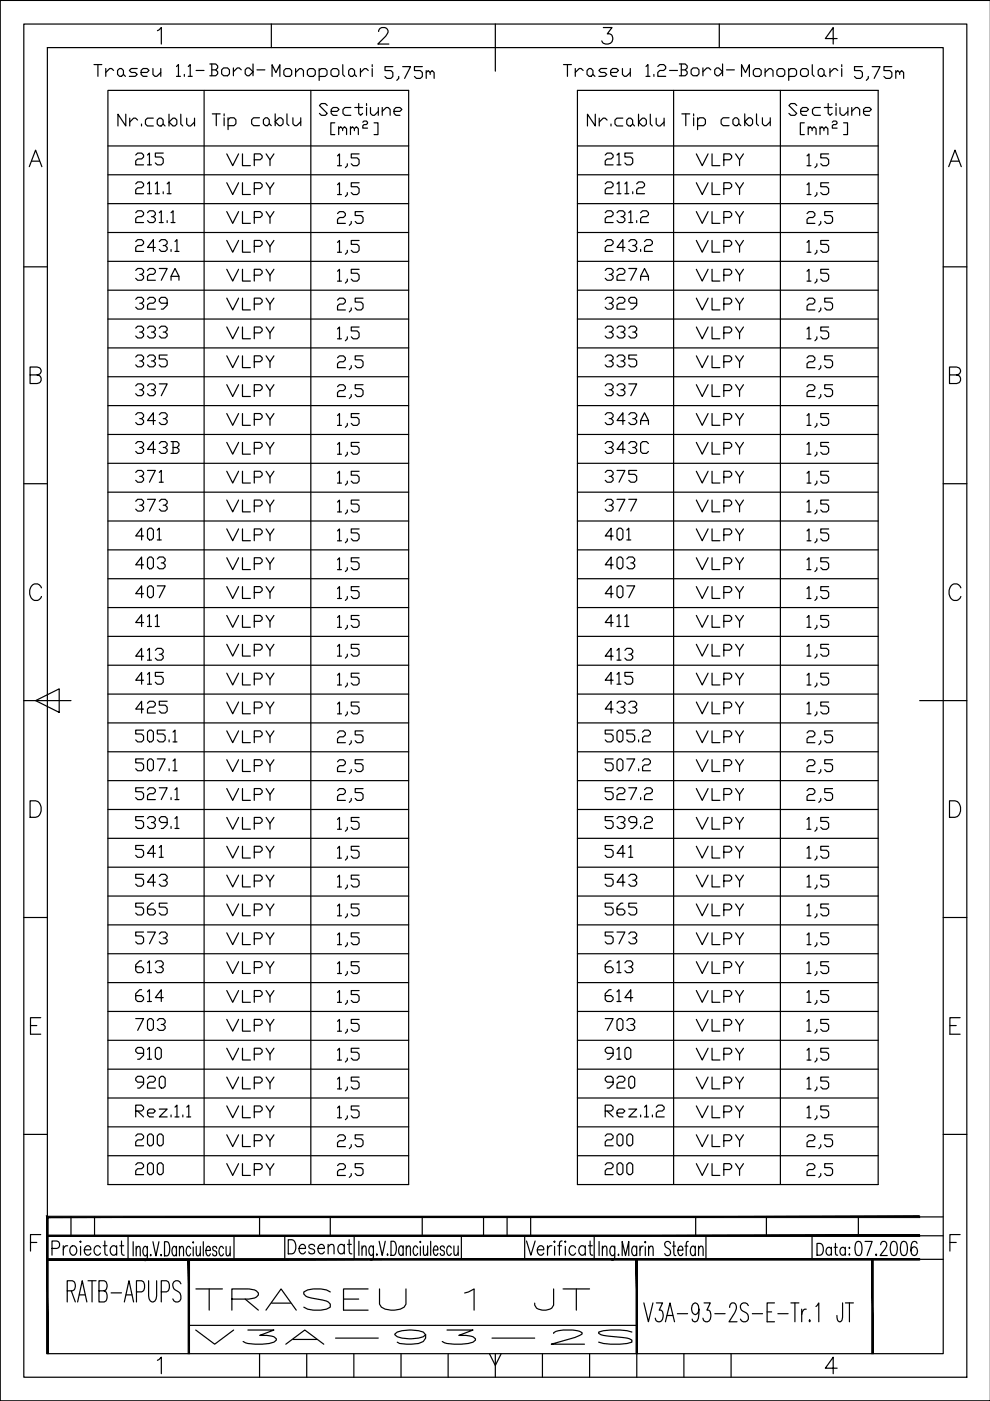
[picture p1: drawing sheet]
<svg xmlns="http://www.w3.org/2000/svg" width="210mm" height="297mm" viewBox="0 0 210 297" stroke-linecap="round" stroke-linejoin="round" font-family="sans-serif">
<!-- layer: 0 -->
<g fill="none" stroke="#000" stroke-width=".25">
<path d="M5 5.1h200v286.9h-200zM10 10.1h190v276.9h-190zM22.9 19.2h63.7v231.9h-63.7zM33.4 6.5l.8-.7v3.5M43.3 19.2v231.9M57.5 5.1v5M57.7 16.2v-2.5l.8 1.7 .8-1.7v2.5M60.6 14.5h.8l.4 .5v.8l-.4 .4h-.8l-.4-.4v-.8zM62.7 15.4l.8-.9h.4l.4 .5v1.2M62.7 14.5v1.7M65.2 15l.4-.5h.8l.4 .5v.8l-.4 .4h-.8l-.4-.4zM65.9 19.2v231.9"/>
<path d="M67.7 15l.4-.5h.8l.4 .5v.8l-.4 .4h-1.2M67.7 14.5v2.5M70.2 15l.4-.5h.8l.4 .5v.8l-.4 .4h-.8l-.4-.4zM72.7 13.7v2.1l.4 .4M74.3 14.5h.5l.4 .5v.8l-.4 .4h-.5l-.4-.4v-.8zM75.2 15.8l.4 .4M76.4 14.5v1.7M78.1 15l-.4-.5h-.4l-.9 .9M80.3 6.7a.89 .89 0 0 1 .6-.9h.7a.86 .86 0 0 1 .5 1.4l-2 2.1h2.3M105 5.1v10M122.4 19.2h63.8v231.9h-63.8zM127.9 5.8h1.9l-1 1.4a1.12 1.12 0 0 1 1.1 1.3 1.12 1.12 0 0 1-1.5 .8l-.5-.1-.3-.5"/>
<path d="M142.8 19.2v231.9M152.5 5.1v5M157.2 16.2v-2.5l.9 1.7 .8-1.7v2.5M160.1 14.5h.9l.4 .5v.8l-.4 .4h-.9l-.4-.4v-.8zM162.2 15.4l.9-.9h.4l.4 .5v1.2M162.2 14.5v1.7M164.7 15l.4-.5h.9l.4 .5v.8l-.4 .4h-.9l-.4-.4zM165.5 19.2v231.9M167.2 15l.4-.5h.9l.4 .5v.8l-.4 .4h-1.3M167.2 14.5v2.5M170.1 14.5h.9l.4 .5v.8l-.4 .4h-.9l-.4-.4v-.8zM172.2 13.7v2.1l.4 .4"/>
<path d="M173.5 15l.4-.5h.4l.4 .5v.8l-.4 .4h-.4l-.4-.4zM174.7 15.8l.4 .4M176 14.5v1.7M177.5 8.2h-2.5l1.7-2.4v3.5M177.6 15l-.4-.5h-.4l-.8 .9M210 .1h-209.9v296.9h209.9M6.2 35.3l1.3-3.5 1.4 3.5M6.7 34.2h1.7M22.9 30.9h63.7M22.9 37.1h63.7M28.8 39l.4-.4h.8l.4 .4v.4l-.4 .4h-.8l-.4 .4v.9h1.6M31.3 39l.4-.4v2.5"/>
<path d="M32.9 39l.5-.4v2.5M35.4 39l.5-.4v2.5M45 24.1h1.7M45.9 24.1v2.5M47.5 24.1v.5M47.5 25v1.6M48.4 25.4l.4-.4h.8l.4 .4v.8l-.4 .4h-1.2M48.4 25v2.5M55 25h-1.2l-.4 .4v.8l.4 .4h1.2M55.8 25.4l.5-.4h.4l.4 .4v.8l-.4 .4h-.4l-.5-.4zM57.1 26.2l.4 .4M58.3 25.8l.9-.8h.4l.4 .4v.8l-.4 .4h-.4z"/>
<path d="M58.3 24.1v2.5M60.8 24.1v2.1l.5 .4M62.1 25v1.2l.4 .4h.4l.9-.8M63.8 25v1.6M71.6 39.2l.4-.4v2.5M76.1 38.8h-1.6v.8h1.2l.4 .4v.8l-.4 .5h-.8l-.4-.5M122.4 30.9h63.8M122.4 37.1h63.8M144.6 24.1h1.6M145.4 24.1v2.5M147.1 24.1v.5M147.1 25v1.6"/>
<path d="M147.9 25.4l.4-.4h.9l.4 .4v.8l-.4 .4h-1.3M147.9 25v2.5M154.6 25h-1.3l-.4 .4v.8l.4 .4h1.3M155.4 25.4l.4-.4h.4l.5 .4v.8l-.5 .4h-.4l-.4-.4zM156.7 26.2l.4 .4M157.9 24.1v2.5M158.7 25h.5l.4 .4v.8l-.4 .4h-.5l-.8-.8zM160.4 24.1v2.1l.4 .4M161.6 25v1.2l.5 .4h.4l.8-.8M163.3 25v1.6M171.1 39.2l.4-.4v2.5M175.7 38.8h-1.7v.8h1.3l.4 .4v.8l-.4 .5h-.9l-.4-.5"/>
<path d="M201.1 35.3l1.4-3.5 1.3 3.5M201.7 34.2h1.6M5 56.6h5M22.9 43.2h63.7M22.9 49.3h63.7M22.9 55.4h63.7M31.3 41.1h.8M32.9 41.1h.9M34.6 40.7v.4M35.4 41.1h.9M71.6 57.5l.4-.4v2.5M71.6 41.3h.8"/>
<path d="M71.6 59.6h.8M73.6 40.8v.5l-.4 .4M73.6 59.2v.4l-.4 .4M76.1 57.1h-1.6v.8h1.2l.4 .5v.8l-.4 .4h-.8l-.4-.4M122.4 43.2h63.8M122.4 49.3h63.8M122.4 55.4h63.8M171.1 57.5l.4-.4v2.5M171.1 41.3h.8M171.1 59.6h.8M173.2 59.2v.4l-.4 .4M173.2 40.8v.5l-.4 .4"/>
<path d="M175.7 57.1h-1.7v.8h1.3l.4 .5v.8l-.4 .4h-.9l-.4-.4M200 56.6h5M6.4 79.5h1.5l.5-.2a.8 .8 0 0 0 0-1.3l-.5-.2h-1.5v3.5h1.5a.92 .92 0 0 0 .9-.9 .92 .92 0 0 0-.9-.9M22.9 61.5h63.7M22.9 67.6h63.7M22.9 73.8h63.7M22.9 79.9h63.7M122.4 61.5h63.8M122.4 67.6h63.8M122.4 73.8h63.8M122.4 79.9h63.8M201.3 79.5h1.5l.5-.2a.8 .8 0 0 0 0-1.3l-.5-.2h-1.5v3.5h1.5a.92 .92 0 0 0 .9-.9 .92 .92 0 0 0-.9-.9"/>
<path d="M22.9 86h63.7M22.9 92.1h63.7M22.9 98.2h63.7M71.6 94.2l.4-.4v2.5M71.6 96.3h.8M73.6 95.9v.4l-.4 .4M76.1 93.8h-1.6v.8h1.2l.4 .5v.8l-.4 .4h-.8l-.4-.4M122.4 86h63.8M122.4 92.1h63.8M122.4 98.2h63.8M171.1 94.2l.4-.4v2.5M171.1 96.3h.8"/>
<path d="M173.2 95.9v.4l-.4 .4M175.7 93.8h-1.7v.8h1.3l.4 .5v.8l-.4 .4h-.9l-.4-.4M5 102.6h5M22.9 104.3h63.7M22.9 110.5h63.7M22.9 116.6h63.7M71.6 112.6l.4-.5v2.6M71.6 114.7h.8M73.6 114.2v.5l-.4 .4M76.1 112.1h-1.6v.9h1.2l.4 .4v.8l-.4 .5h-.8l-.4-.5M122.4 104.3h63.8M122.4 110.5h63.8"/>
<path d="M122.4 116.6h63.8M171.1 112.6l.4-.5v2.6M171.1 114.7h.8M173.2 114.2v.5l-.4 .4M175.7 112.1h-1.7v.9h1.3l.4 .4v.8l-.4 .5h-.9l-.4-.5M200 102.6h5M8.8 124.6a1.29 1.29 0 0 0-1.5-.8 1.29 1.29 0 0 0-1 1.3 1.61 1.61 0 0 0 1.7 2.2l.6-.5 .2-.3M22.9 122.7h63.7M22.9 128.8h63.7M22.9 134.9h63.7M71.6 130.9l.4-.4v2.5M71.6 133h.8"/>
<path d="M73.6 132.6v.4l-.4 .4M76.1 130.5h-1.6v.8h1.2l.4 .4v.9l-.4 .4h-.8l-.4-.4M122.4 122.7h63.8M122.4 128.8h63.8M122.4 134.9h63.8M171.1 130.9l.4-.4v2.5M171.1 133h.8M173.2 132.6v.4l-.4 .4M175.7 130.5h-1.7v.8h1.3l.4 .4v.9l-.4 .4h-.9l-.4-.4M203.7 124.6a1.29 1.29 0 0 0-1.4-.8 1.29 1.29 0 0 0-1.1 1.3 1.61 1.61 0 0 0 1.7 2.2l.7-.5 .1-.3M5 148.5h10M7.5 148.5l5.1-2.5v5z"/>
<path d="M22.9 159.4h63.7M22.9 153.3h63.7M22.9 147.2h63.7M22.9 141h63.7M71.6 149.3l.4-.4v2.4M71.6 151.3h.8M73.6 150.9v.4l-.4 .5M76.1 148.9h-1.6v.8h1.2l.4 .4v.8l-.4 .4h-.8l-.4-.4M122.4 159.4h63.8M122.4 153.3h63.8M122.4 147.2h63.8M122.4 141h63.8"/>
<path d="M171.1 149.3l.4-.4v2.4M171.1 151.3h.8M173.2 150.9v.4l-.4 .5M175.7 148.9h-1.7v.8h1.3l.4 .4v.8l-.4 .4h-.9l-.4-.4M195 148.5h10M6.4 169.8h1.1a1.87 1.87 0 0 1 1.3 1.7 1.87 1.87 0 0 1-1.3 1.8h-1.1zM22.9 177.7h63.7M22.9 171.6h63.7M22.9 165.5h63.7M122.4 177.7h63.8M122.4 171.6h63.8M122.4 165.5h63.8"/>
<path d="M201.3 169.8h1.2a1.87 1.87 0 0 1 1.2 1.7 1.87 1.87 0 0 1-1.2 1.8h-1.2zM5 194.5h5M22.9 196.1h63.7M22.9 190h63.7M22.9 183.9h63.7M71.6 186l.4-.4v2.5M71.6 188.1h.8M73.6 187.6v.5l-.4 .4M76.1 185.6h-1.6v.8h1.2l.4 .4v.8l-.4 .5h-.8l-.4-.5M122.4 196.1h63.8M122.4 190h63.8M122.4 183.9h63.8"/>
<path d="M171.1 186l.4-.4v2.5M171.1 188.1h.8M173.2 187.6v.5l-.4 .4M175.7 185.6h-1.7v.8h1.3l.4 .4v.8l-.4 .5h-.9l-.4-.5M200 194.5h5M6.5 217.4h1.3M8.6 215.8h-2.1v3.5h2.1M22.9 214.4h63.7M22.9 208.3h63.7M22.9 202.2h63.7M71.6 204.3l.4-.4v2.5M71.6 206.4h.8"/>
<path d="M73.6 206v.4l-.4 .4M76.1 203.9h-1.6v.8h1.2l.4 .5v.8l-.4 .4h-.8l-.4-.4M122.4 214.4h63.8M122.4 208.3h63.8M122.4 202.2h63.8M171.1 204.3l.4-.4v2.5M171.1 206.4h.8M173.2 206v.4l-.4 .4M175.7 203.9h-1.7v.8h1.3l.4 .5v.8l-.4 .4h-.9l-.4-.4M201.4 217.4h1.3M203.6 215.8h-2.2v3.5h2.2M22.9 232.8h63.7"/>
<path d="M22.9 226.7h63.7M22.9 220.6h63.7M22.9 238.9h63.7M28.8 235.6h1.2l.4-.5v-.4l-.4-.4h-1.2v2.5M29.2 235.6l1.2 1.2M31.3 236h1.2l.4-.4-.4-.5h-.8l-.4 .5v.8l.4 .4h.8M33.8 235.1h1.6l-1.6 1.7h1.6M36.3 236.4v.4M37.1 234.7l.4-.4v2.5M37.1 236.8h.8M38.8 236.4v.4M39.6 234.7l.4-.4v2.5"/>
<path d="M39.6 236.8h.8M122.4 232.8h63.8M122.4 226.7h63.8M122.4 220.6h63.8M122.4 238.9h63.8M5 240.5h5M22.9 245h63.7M122.4 245h63.8M195 258h5M200 240.5h5M6.5 263.4h1.3M8.6 261.8h-2.1v3.5"/>
<path d="M195 262h5M195 267h5M201.4 263.4h1.3M203.6 261.8h-2.2v3.5M33.4 288.4l.8-.7v3.5M55 287v5M65 287v5M75 287v5M85 287v5M95 287v5M103.8 287l1.2 2.5 1.3-2.5M105 287v5"/>
<path d="M115 287v5M125 287v5M135 287v5M145 287v5M155 287v5M177.5 290.1h-2.5l1.7-2.4v3.5"/>
</g>
<!-- layer: INDICATOR -->
<g fill="none" stroke="#000" stroke-width=".25">
<path d="M15 258v4M20 258v4M55 258v4M70 258v4M89.5 258v4M102.5 258v4M107.5 258v4M112.5 258v4M147.5 258v4M162.5 258v4M182 258v4M11 264.7h1.1a.82 .82 0 0 0 .6-.8 .82 .82 0 0 0-.6-.8h-1.1v3"/>
<path d="M13.4 264.1v2M14.3 273.7h1.1a1.22 1.22 0 0 0 0-2.2h-1.1v4.5M14.3 264.1a.81 .81 0 0 0-.9 .9M15.1 273.7l.9 2.3M15.1 264.3a.64 .64 0 0 1 1.1 .2 1.01 1.01 0 0 1-.8 1.6 1.19 1.19 0 0 1-.3-1.8zM16.5 276l.9-4.5 1 4.5M16.8 274.5h1.3M17.1 263.1l.1 .2-.1 .1-.1-.1zM17.1 264.3v1.8M17.9 265h1.4a.67 .67 0 0 0-.5-.8 .67 .67 0 0 0-.8 .3 1.01 1.01 0 0 0 .8 1.6l.5-.4M18.7 271.5h1.7M19.5 271.5v4.5"/>
<path d="M21 273.7h1.1a1.22 1.22 0 0 0 0-2.2h-1.1v4.5h1.1a1.39 1.39 0 0 0 0-2.3M21.3 264.5a.67 .67 0 0 0-.6-.4 .67 .67 0 0 0-.7 .4 1.01 1.01 0 0 0 .8 1.6l.5-.4M21.9 264.1h.8M22.2 263.1v2.5l.1 .4 .5 .1M23.6 274.1h2.2M24.7 264.5a.67 .67 0 0 0-.6-.4 .67 .67 0 0 0-.6 .4 1.01 1.01 0 0 0 .8 1.6l.4-.4M24.7 264.1v2M25.4 264.1h.8M25.8 263.1v2.5l.1 .4 .4 .1M26.4 276l.9-4.5 1 4.5M26.7 274.5h1.3M27.1 262v5"/>
<path d="M28.2 263.3v3M28.9 264.8l.4-.5 .4 .1v1.9M28.9 264.3v2M28.9 273.9h1.1a1.39 1.39 0 0 0 0-2.4h-1.1v4.5M31.2 264.3v2.7l-.3 .3-.4-.2M31.2 264.7l-.3-.4-.4 .1a1.48 1.48 0 0 0 .2 1.9h.2l.3-.5M31.5 271.5v3.3l.4 1 .3 .2 .7-.2 .2-.4 .1-3.9M32 266v.3zM32.4 263.3l.7 3 .6-3M34.2 266v.3zM34.2 273.9h1.1a1.39 1.39 0 0 0 0-2.4h-1.1v4.5M34.9 263.3h.5a2.19 2.19 0 0 1 .4 2.5l-.4 .5h-.5z"/>
<path d="M37.4 264.7l-.3-.4-.4 .1a1.48 1.48 0 0 0 .2 1.9h.2l.3-.5M37.4 264.3v2M38 264.8l.4-.5 .4 .1 .1 1.9M38 264.3v2M38.4 272.2a.92 .92 0 0 0-1.4-.6 .92 .92 0 0 0-.2 1.4l.3 .5a1.53 1.53 0 0 1 1 2.3 .88 .88 0 0 1-1.5-.4M40.4 264.7l-.3-.4-.4 .1a1.48 1.48 0 0 0 .2 1.9h.2l.3-.5M41 263.3v.3zM41 264.4v1.9M41.6 264.3l.1 1.8 .4 .2 .4-.6M42.5 264.3v2M43.1 263.3v3M43.7 265.1h.9v-.3a.53 .53 0 0 0-.5-.5l-.2 .1a1.48 1.48 0 0 0 .2 1.9h.2l.3-.5"/>
<path d="M46 264.7l-.1-.3-.3-.1-.4 .1-.1 .3a.95 .95 0 0 0 .8 .7 .55 .55 0 0 1-.5 .9l-.2-.2-.1-.3M47.4 264.7l-.3-.4h-.3l-.4 .8 .1 .7 .3 .5h.3l.3-.5M47.9 264.3l.1 1.8 .4 .2 .4-.6M48.8 264.3v2M49.6 262.2v5M60.4 261.9v5M61.1 262.8h.8a1.78 1.78 0 0 1 .6 2.6l-.6 .4h-.8zM63.4 264.7h1.4a.66 .66 0 0 0-.5-.8 .66 .66 0 0 0-.8 .4 .99 .99 0 0 0 .8 1.5l.5-.4M66.7 264.3a.66 .66 0 0 0-.6-.5 .66 .66 0 0 0-.6 .5l.1 .3 .8 .2a.55 .55 0 0 1 .2 .9 .73 .73 0 0 1-1.1-.3M67.4 264.7h1.4a.67 .67 0 0 0-.5-.8 .67 .67 0 0 0-.8 .4 .99 .99 0 0 0 .8 1.5l.5-.4M69.6 264.4l.5-.6 .6 .2 .1 1.8M69.6 263.8v2"/>
<path d="M73 264.3a.66 .66 0 0 0-.6-.5 .66 .66 0 0 0-.7 .5 1 1 0 0 0 .8 1.5l.5-.4M73 263.8v2M73.7 263.8h.8M74 262.8v2.5l.1 .4 .5 .1M75.1 262v5M76.1 263.2v3M76.8 264.7l.4-.5 .4 .1v1.9M76.8 264.2v2M79.2 264.2l-.1 2.7-.3 .3-.4-.2M79.2 264.6l-.4-.4-.4 .1a1.48 1.48 0 0 0 .2 1.9h.2l.4-.5M79.9 265.9v.3zM80.4 263.2l.6 3 .7-3"/>
<path d="M82.2 265.9v.3zM82.9 263.2h.6a2.17 2.17 0 0 1 0 3h-.6zM85.5 264.6l-.3-.4h-.3a1.43 1.43 0 0 0 0 2h.3l.3-.5M85.5 264.2v2M86.1 264.7l.4-.5 .4 .1 .1 1.9M86.1 264.2v2M88.6 264.6l-.4-.4-.4 .1a1.48 1.48 0 0 0 .2 1.9h.2l.4-.5M89.1 263.2v.3zM89.1 264.3v1.9M89.8 264.2l.1 1.8 .4 .2 .4-.6M90.7 264.2v2M91.3 263.2v3"/>
<path d="M91.9 265h.9v-.3a.53 .53 0 0 0-.5-.5 1.43 1.43 0 0 0 0 2h.2l.3-.5M94.2 264.6l-.1-.3-.2-.1-.5 .1-.1 .3a.98 .98 0 0 0 .8 .7 .55 .55 0 0 1-.4 .9l-.3-.2-.1-.3M95.7 264.6l-.3-.4-.4 .1a1.48 1.48 0 0 0 .1 1.9h.3l.3-.5M96.2 264.2l.1 1.8 .4 .2 .4-.6M97.1 264.2v2M97.8 262v5M111.2 262v5M111.6 263.1l1 3 .9-3M113.9 265h1.4a.67 .67 0 0 0-.4-.8 .67 .67 0 0 0-.9 .3 1.01 1.01 0 0 0 .8 1.6l.5-.4M116.1 264.1v2M117 264.1a.81 .81 0 0 0-.9 .9M117.6 263.1v.3l-.1-.1z"/>
<path d="M117.6 264.3v1.8M118.3 264.1h.8M119.2 263.1l-.5 .2-.1 .4v2.4M119.9 263.1v.3l-.1-.1zM119.9 264.3v1.8M122 264.5a.67 .67 0 0 0-.6-.4 .67 .67 0 0 0-.6 .4 1.01 1.01 0 0 0 .8 1.6l.4-.4M124.1 264.5a.67 .67 0 0 0-.6-.4 .67 .67 0 0 0-.7 .4 1.01 1.01 0 0 0 .8 1.6l.5-.4M124.1 264.1v2M124.8 264.1h.8M125.1 263.1v2.5l.1 .4 .5 .1M126 262v5M127 263.2v3"/>
<path d="M127.7 264.8l.5-.6 .4 .2 .1 1.8M127.7 264.2v2M130.3 264.2v2.7l-.3 .3-.4-.1M130.3 264.6l-.3-.4h-.3a1.35 1.35 0 0 0 0 2h.3l.3-.4M131.1 265.9v.3zM131.9 266.2v-3l.7 3 .7-3v3M135 264.6l-.4-.4h-.2a1.33 1.33 0 0 0 0 2h.2l.4-.4M135 264.2v2M135.7 264.2v2M136.4 264.2l-.4 .2-.3 .7M136.5 276.2l1 4 .9-4M136.8 263.2v.3z"/>
<path d="M136.8 264.4v1.8M137.5 264.8l.5-.6 .4 .2 .1 1.8M137.5 264.2v2M139.2 276.2h1.3l-.7 1.6h.3a1.57 1.57 0 0 1-.2 2.4 .77 .77 0 0 1-1-.7M141.4 278.9h1.3M142.2 263.6a.67 .67 0 0 0-1.1-.2 .67 .67 0 0 0 .2 1.1 1.08 1.08 0 0 1 .9 1.3 .65 .65 0 0 1-.6 .4 .65 .65 0 0 1-.7-.4M142.6 264.2h.6M142.9 263.2v2.4v.5l.4 .1M143.6 278.5h2.2M143.7 265.1h1.1v-.3a.56 .56 0 0 0-.6-.6 1.33 1.33 0 0 0 0 2h.2l.4-.4M145.2 264.2h.6M145.9 263.2l-.3 .2-.1 .4v2.4"/>
<path d="M147.4 264.6l-.3-.4h-.3a1.35 1.35 0 0 0 0 2h.3l.3-.4M147.4 264.2v2M148.1 264.8l.4-.6 .5 .2 .1 1.8M148.1 264.2v2M148.2 277.6l-.1 .5-.3 .4-.3 .2a1.33 1.33 0 0 1-.9-1.2 1.33 1.33 0 0 1 .9-1.3l.3 .2a4.2 4.2 0 0 1 0 3.7l-.6 .1-.3-.1-.2-.4M149.3 276.2h1.3l-.7 1.6h.3a1.58 1.58 0 0 1-.2 2.4 .78 .78 0 0 1-1-.7M149.7 262v5M151.6 278.5h2.1M154.7 277.2l.2-.8 .3-.2h.5a1.43 1.43 0 0 1 .1 2.1l-1.2 1.9h1.7M158.7 276.8a.91 .91 0 0 0-1.5-.3 .91 .91 0 0 0 .3 1.5l.7 .3a1.1 1.1 0 0 1-.1 1.9h-.5l-.4-.1-.2-.4M159.5 278.5h2.2M162.6 278.1h1"/>
<path d="M164.2 276.2h-1.6v4h1.6M164.9 278.5h2.2M167.7 276.2h1.7M168.5 276.2v4M170 277.6v2.6M170.9 277.6h-.3l-.3 .2-.3 .9M171.7 279.9l.1 .2-.1 .1-.2-.1zM172.2 262v5M173 277l.6-.8v4M173.2 263.6h.7a1.47 1.47 0 0 1 0 2.5h-.7zM176.3 264.8a.55 .55 0 0 0-.5-.4 .55 .55 0 0 0-.6 .4 .76 .76 0 0 0 0 .9 .76 .76 0 0 0 .9 .3l.2-.2M176.3 264.5v1.6"/>
<path d="M176.8 264.5h.7M177.1 263.6v2l.1 .4 .4 .1M178.6 276.2v3.1l-.2 .8-.5 .1a1.19 1.19 0 0 1-.4-1.3M179.2 264.8a.55 .55 0 0 0-.5-.4 .55 .55 0 0 0-.5 .4 .76 .76 0 0 0 0 .9 .76 .76 0 0 0 .8 .3l.2-.2M179.2 264.5v1.6M179.2 276.2h1.7M180.1 264.5v.2zM180.1 265.9v.2zM180.1 276.2v4M181.6 263.3l.5-.1a1.5 1.5 0 0 1 .7 1.7l-.4 1.2-.5 .1a1.49 1.49 0 0 1-.6-1.7zM183.4 263.2h1.5l-1.1 3M185.8 265.9l.1 .2-.1 .1z"/>
<path d="M186.7 263.9l.1-.4a.69 .69 0 0 1 1-.1 .69 .69 0 0 1 .1 .9l-1.3 1.9h1.5M189.1 263.3l.5-.1a1.49 1.49 0 0 1 .7 1.7l-.4 1.2-.5 .1a1.52 1.52 0 0 1-.6-1.7zM191.2 263.3l.5-.1a1.49 1.49 0 0 1 .7 1.7l-.3 1.2-.6 .1a1.5 1.5 0 0 1-.6-1.7zM194.4 263.6l-.1-.3-.3-.1-.5 .1a3 3 0 0 0 0 2.8 .88 .88 0 0 0 1-.5 .88 .88 0 0 0-.3-1.1l-.3-.2-.4 .2-.4 .7M40 281h95M141.1 280.2l.9-4 1 4"/>
</g>
<g fill="#000" stroke="#000" stroke-width=".21">
<path d="M10.2 258.2h184.8v-.3zM9.9 257.9h185.1l-184.8 .3zM9.9 257.9l.3 29.1v-28.8zM9.9 257.9l.3 29.1h-.3z"/>
<path d="M10 262.2h185v-.3zM10 261.9h185l-185 .3z"/>
<path d="M10 267.2h185v-.3zM10 266.9h185l-185 .3z"/>
<path d="M39.9 267v20h.3zM39.9 267h.3v20z"/>
<path d="M134.9 267v20h.3zM134.9 267h.3v20z"/>
<path d="M184.8 267v20h.3zM184.8 267h.3v20z"/>
</g>
<text font-size="8.4" x="40.2" y="279">TRASEU 1 JT</text>
<g font-size="6.6">
<text x="70.2" y="79.7">2,5</text>
<text x="170" y="79.7">2,5</text>
<text x="70.2" y="171.4">2,5</text>
<text x="170" y="171.4">2,5</text>
</g>
<g font-size="6.2">
<text x="80.4" y="18.3">5,75m</text>
<text x="179.9" y="18.3">5,75m</text>
<text x="27.5" y="36.3">215</text>
<text x="70.2" y="36.7">1,5</text>
<text x="127" y="36.3">215</text>
<text x="170" y="36.7">1,5</text>
<text x="70.2" y="49">2,5</text>
<text x="170" y="49">2,5</text>
<text x="70.2" y="55">1,5</text>
<text x="170" y="55">1,5</text>
<text x="70.2" y="67.4">2,5</text>
<text x="170" y="67.4">2,5</text>
<text x="70.2" y="73.4">1,5</text>
<text x="170" y="73.4">1,5</text>
<text x="70.2" y="85.7">2,5</text>
<text x="170" y="85.7">2,5</text>
<text x="70.2" y="91.7">1,5</text>
<text x="170" y="91.7">1,5</text>
<text x="70.2" y="104.1">1,5</text>
<text x="170" y="104.1">1,5</text>
<text x="70.2" y="110.1">1,5</text>
<text x="170" y="110.1">1,5</text>
<text x="70.2" y="122.4">1,5</text>
<text x="170" y="122.4">1,5</text>
<text x="70.2" y="128.4">1,5</text>
<text x="170" y="128.4">1,5</text>
<text x="70.2" y="140.8">1,5</text>
<text x="170" y="140.8">1,5</text>
<text x="70.2" y="146.8">1,5</text>
<text x="170" y="146.8">1,5</text>
<text x="70.2" y="159.1">2,5</text>
<text x="170" y="159.1">2,5</text>
<text x="70.2" y="165.1">2,5</text>
<text x="170" y="165.1">2,5</text>
<text x="46.9" y="171.1">VLPY</text>
<text x="146.4" y="171.1">VLPY</text>
<text x="70.2" y="177.4">1,5</text>
<text x="170" y="177.4">1,5</text>
<text x="70.2" y="183.4">1,5</text>
<text x="170" y="183.4">1,5</text>
<text x="46.9" y="189.4">VLPY</text>
<text x="146.4" y="189.4">VLPY</text>
<text x="70.2" y="195.8">1,5</text>
<text x="170" y="195.8">1,5</text>
<text x="70.2" y="201.8">1,5</text>
<text x="170" y="201.8">1,5</text>
<text x="46.9" y="207.8">VLPY</text>
<text x="146.4" y="207.8">VLPY</text>
<text x="70.2" y="214.1">1,5</text>
<text x="170" y="214.1">1,5</text>
<text x="70.2" y="220.1">1,5</text>
<text x="170" y="220.1">1,5</text>
<text x="46.9" y="226.1">VLPY</text>
<text x="70.2" y="226.5">1,5</text>
<text x="146.4" y="226.1">VLPY</text>
<text x="170" y="226.5">1,5</text>
<text x="70.2" y="232.5">1,5</text>
<text x="170" y="232.5">1,5</text>
<text x="70.2" y="238.5">1,5</text>
<text x="170" y="238.5">1,5</text>
<text x="70.2" y="244.8">2,5</text>
<text x="170" y="244.8">2,5</text>
<text x="70.2" y="250.8">2,5</text>
<text x="170" y="250.8">2,5</text>
<text x="40.2" y="286.1">V3A-93-2S</text>
</g>
<g font-size="5.7">
<text x="18.7" y="17.3">Traseu 1.1-</text>
<text x="43.4" y="17.3">Bord-</text>
<text x="118.2" y="17.3">Traseu 1.2-</text>
<text x="142.9" y="17.3">Bord-</text>
<text x="23.6" y="27.9">Nr.cablu</text>
<text x="66.3" y="25.8">Sectiune</text>
<text x="68.8" y="29.6">[mm ]</text>
<text x="123.5" y="27.9">Nr.cablu</text>
<text x="166.2" y="25.8">Sectiune</text>
<text x="168.6" y="29.6">[mm ]</text>
<text x="46.9" y="36.3">VLPY</text>
<text x="146.4" y="36.3">VLPY</text>
<text x="46.9" y="42.3">VLPY</text>
<text x="127" y="42.3">211.2</text>
<text x="146.4" y="42.3">VLPY</text>
<text x="27.5" y="48.3">231.1</text>
<text x="46.9" y="48.7">VLPY</text>
<text x="127" y="48.3">231.2</text>
<text x="146.4" y="48.7">VLPY</text>
<text x="27.5" y="54.7">243.1</text>
<text x="46.9" y="54.7">VLPY</text>
<text x="127" y="54.7">243.2</text>
<text x="146.4" y="54.7">VLPY</text>
<text x="27.5" y="60.7">327A</text>
<text x="46.9" y="60.7">VLPY</text>
<text x="127" y="60.7">327A</text>
<text x="146.4" y="60.7">VLPY</text>
<text x="27.5" y="66.7">329</text>
<text x="46.9" y="67">VLPY</text>
<text x="127" y="66.7">329</text>
<text x="146.4" y="67">VLPY</text>
<text x="27.5" y="73">333</text>
<text x="46.9" y="73">VLPY</text>
<text x="127" y="73">333</text>
<text x="146.4" y="73">VLPY</text>
<text x="27.5" y="79">335</text>
<text x="46.9" y="79">VLPY</text>
<text x="127" y="79">335</text>
<text x="146.4" y="79">VLPY</text>
<text x="27.5" y="85">337</text>
<text x="46.9" y="85.4">VLPY</text>
<text x="127" y="85">337</text>
<text x="146.4" y="85.4">VLPY</text>
<text x="27.5" y="91.4">343</text>
<text x="46.9" y="91.4">VLPY</text>
<text x="127" y="91.4">343A</text>
<text x="146.4" y="91.4">VLPY</text>
<text x="27.5" y="97.4">343B</text>
<text x="46.9" y="97.4">VLPY</text>
<text x="127" y="97.4">343C</text>
<text x="146.4" y="97.4">VLPY</text>
<text x="27.5" y="103.4">371</text>
<text x="46.9" y="103.7">VLPY</text>
<text x="127" y="103.4">375</text>
<text x="146.4" y="103.7">VLPY</text>
<text x="27.5" y="109.7">373</text>
<text x="46.9" y="109.7">VLPY</text>
<text x="127" y="109.7">377</text>
<text x="146.4" y="109.7">VLPY</text>
<text x="27.5" y="115.7">401</text>
<text x="46.9" y="115.7">VLPY</text>
<text x="127" y="115.7">401</text>
<text x="146.4" y="115.7">VLPY</text>
<text x="27.5" y="121.7">403</text>
<text x="46.9" y="122.1">VLPY</text>
<text x="127" y="121.7">403</text>
<text x="146.4" y="122.1">VLPY</text>
<text x="27.5" y="128.1">407</text>
<text x="46.9" y="128.1">VLPY</text>
<text x="127" y="128.1">407</text>
<text x="146.4" y="128.1">VLPY</text>
<text x="27.5" y="134.1">411</text>
<text x="46.9" y="134.1">VLPY</text>
<text x="127" y="134.1">411</text>
<text x="146.4" y="134.1">VLPY</text>
<text x="27.5" y="141.1">413</text>
<text x="46.9" y="140.4">VLPY</text>
<text x="127" y="141.1">413</text>
<text x="146.4" y="140.4">VLPY</text>
<text x="27.5" y="146.4">415</text>
<text x="46.9" y="146.4">VLPY</text>
<text x="127" y="146.4">415</text>
<text x="146.4" y="146.4">VLPY</text>
<text x="27.5" y="152.4">425</text>
<text x="46.9" y="152.4">VLPY</text>
<text x="127" y="152.4">433</text>
<text x="146.4" y="152.4">VLPY</text>
<text x="27.5" y="158.4">505.1</text>
<text x="46.9" y="158.7">VLPY</text>
<text x="127" y="158.4">505.2</text>
<text x="146.4" y="158.7">VLPY</text>
<text x="27.5" y="164.7">507.1</text>
<text x="46.9" y="164.7">VLPY</text>
<text x="127" y="164.7">507.2</text>
<text x="146.4" y="164.7">VLPY</text>
<text x="27.5" y="170.7">527.1</text>
<text x="127" y="170.7">527.2</text>
<text x="27.5" y="176.7">539.1</text>
<text x="46.9" y="177.1">VLPY</text>
<text x="127" y="176.7">539.2</text>
<text x="146.4" y="177.1">VLPY</text>
<text x="27.5" y="183.1">541</text>
<text x="46.9" y="183.1">VLPY</text>
<text x="127" y="183.1">541</text>
<text x="146.4" y="183.1">VLPY</text>
<text x="27.5" y="189.1">543</text>
<text x="127" y="189.1">543</text>
<text x="27.5" y="195.1">565</text>
<text x="46.9" y="195.4">VLPY</text>
<text x="127" y="195.1">565</text>
<text x="146.4" y="195.4">VLPY</text>
<text x="27.5" y="201.4">573</text>
<text x="46.9" y="201.4">VLPY</text>
<text x="127" y="201.4">573</text>
<text x="146.4" y="201.4">VLPY</text>
<text x="27.5" y="207.4">613</text>
<text x="127" y="207.4">613</text>
<text x="27.5" y="213.4">614</text>
<text x="46.9" y="213.8">VLPY</text>
<text x="127" y="213.4">614</text>
<text x="146.4" y="213.8">VLPY</text>
<text x="27.5" y="219.8">703</text>
<text x="46.9" y="219.8">VLPY</text>
<text x="127" y="219.8">703</text>
<text x="146.4" y="219.8">VLPY</text>
<text x="27.5" y="225.8">910</text>
<text x="127" y="225.8">910</text>
<text x="27.5" y="231.8">920</text>
<text x="46.9" y="232.1">VLPY</text>
<text x="127" y="231.8">920</text>
<text x="146.4" y="232.1">VLPY</text>
<text x="46.9" y="238.1">VLPY</text>
<text x="127" y="238.1">Rez.1.2</text>
<text x="146.4" y="238.1">VLPY</text>
<text x="27.5" y="244.1">200</text>
<text x="46.9" y="244.5">VLPY</text>
<text x="127" y="244.1">200</text>
<text x="146.4" y="244.5">VLPY</text>
<text x="27.5" y="250.1">200</text>
<text x="46.9" y="250.5">VLPY</text>
<text x="127" y="250.1">200</text>
<text x="146.4" y="250.5">VLPY</text>
</g>
</svg>
